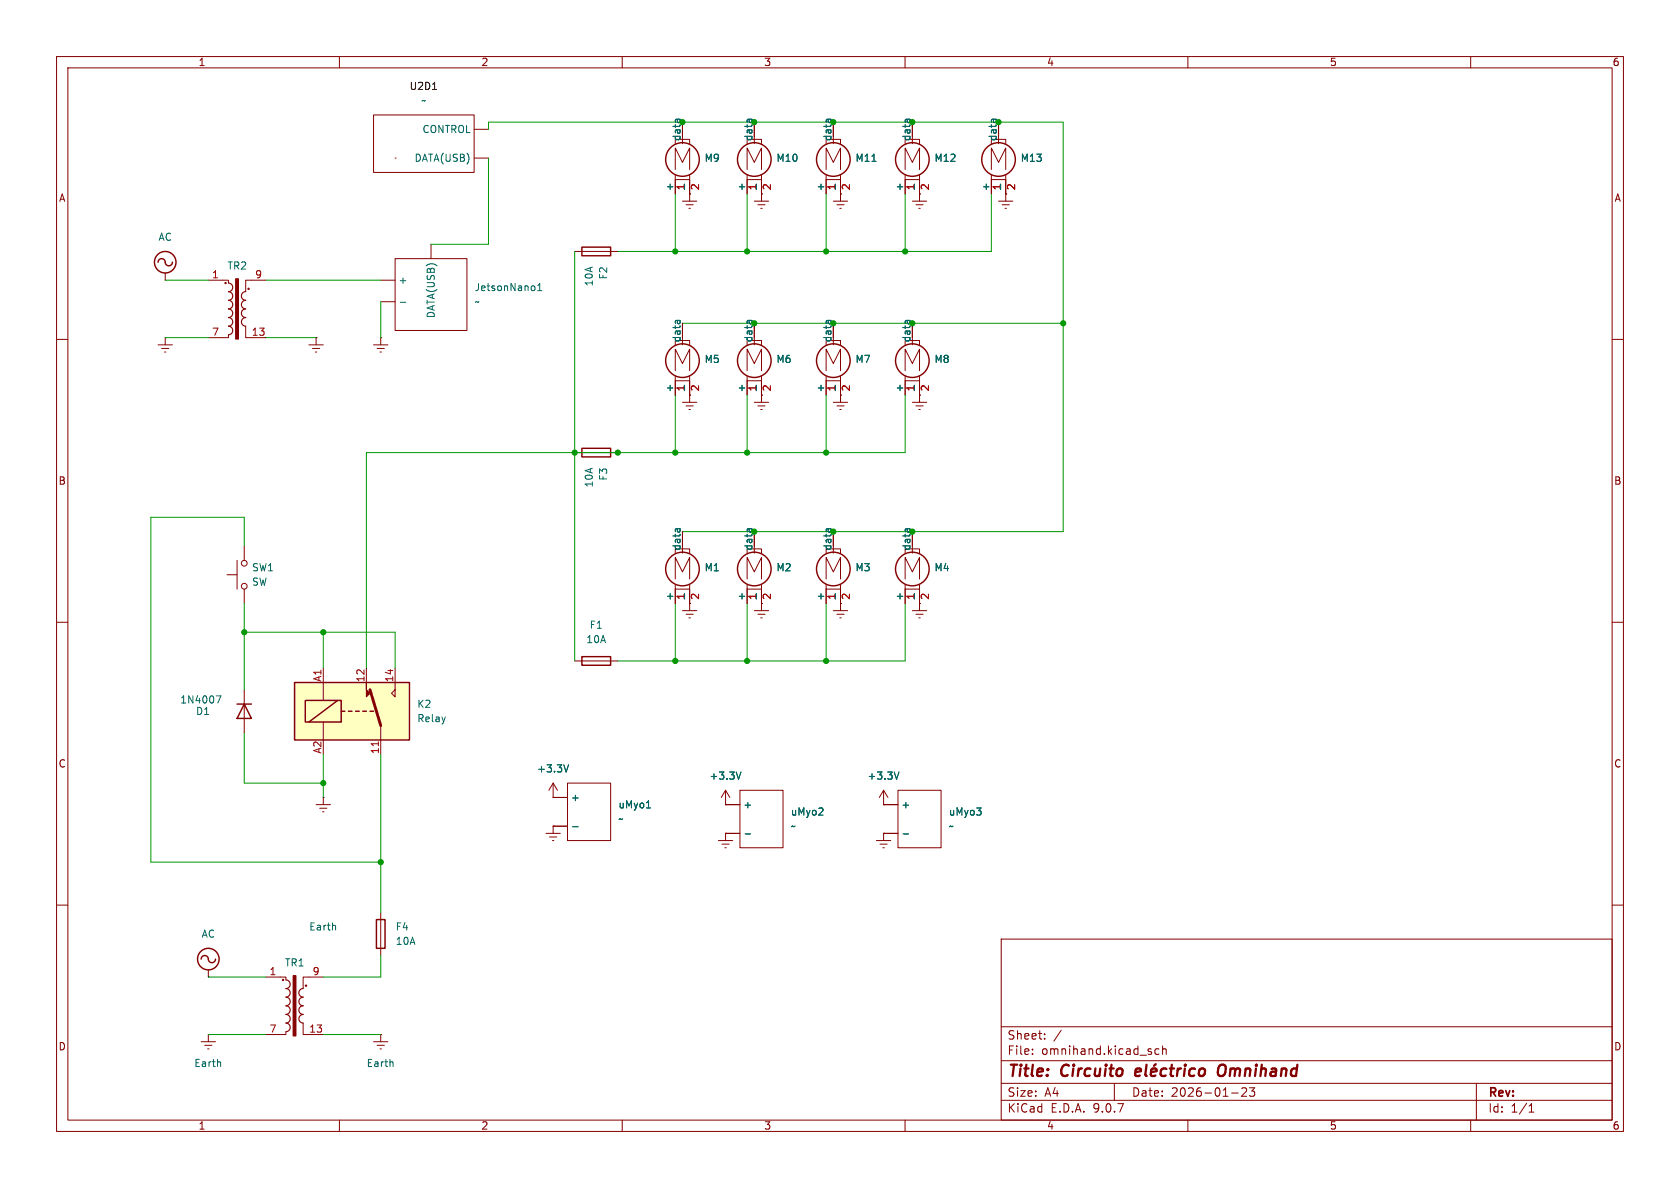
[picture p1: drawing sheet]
<svg xmlns="http://www.w3.org/2000/svg" width="297mm" height="210mm" viewBox="0 0 297 210" stroke-linecap="round" stroke-linejoin="round" font-family="sans-serif">
<g fill="none" stroke="#840000" stroke-width=".18">
<path d="M10 10h277v190h-277zM12 12h273v186h-273zM60 10v2M110 10v2M160 10v2M210 10v2M260 10v2M66 20.3h17.8v10.2h-17.8zM69.8 27.9h.1M83.8 27.9h2.6M83.8 22.9h2.6M119.4 25.4v-.8h2.5v.8"/>
<path d="M119.4 30v-3.8l1.2 2.5 1.3-2.5v3.8M119.4 31v.8h2.5v-.8M119.4 31.8v2.5M120.6 35.6h2.6M121.3 36.2h1.3M121.8 36.8h.2M121.9 31.8v3.8M146 25.4v-.8h2.6v.8M146 30v-3.8l1.3 2.5 1.3-2.5v3.8M146 31v.8h2.6v-.8M146 31.8v2.5M147.3 35.6h2.6"/>
<path d="M148 36.2h1.2M148.5 36.8h.2M148.6 31.8v3.8M160 25.4v-.8h2.6v.8M160 30v-3.8l1.3 2.5 1.3-2.5v3.8M160 31v.8h2.6v-.8M160 31.8v2.5M161.3 35.6h2.5M161.9 36.2h1.3M162.4 36.8h.3M162.6 31.8v3.8M175.3 25.4v-.8h2.5v.8"/>
<path d="M175.3 30v-3.8l1.2 2.5 1.3-2.5v3.8M175.3 31v.8h2.5v-.8M175.3 31.8v2.5M176.5 35.6h2.6M177.2 36.2h1.2M177.7 36.8h.2M177.8 31.8v3.8M29.2 59.7h.1M29.2 59.7v1.3M36.8 49.5h3.6v.5M40.4 59.2v.5h-3.6M43.4 57.7v2h3.6"/>
<path d="M47 49.5h-3.6v2.1M55.9 59.7h.1M55.9 59.7v1.3M67.3 59.7h.1M67.3 59.7v1.3M67.3 49.5h2.5M67.3 53.3h2.5M69.8 45.7h12.7v12.7h-12.7zM76.2 43.2v2.5M10 60h2M27.9 61h2.6M28.6 61.6h1.2"/>
<path d="M29.1 62.2h.2M54.6 61h2.5M55.2 61.6h1.3M55.8 62.2h.2M66 61h2.6M66.7 61.6h1.2M67.2 62.2h.2M160 61v-.8h2.6v.8M160 65.5v-3.8l1.3 2.6 1.3-2.6v3.8M160 66.5v.8h2.6v-.8M160 67.3v2.6M161.3 71.1h2.5"/>
<path d="M161.9 71.8h1.3M162.4 72.4h.3M162.6 67.3v3.8M285 60h2M119.4 97.8v-.8h2.5v.8M132.1 97.8v-.8h2.5v.8M146 97.8v-.8h2.6v.8M160 97.8v-.8h2.6v.8M10 110h2M101.6 116.8h7.6M119.4 102.4v-3.8l1.2 2.5 1.3-2.5v3.8M119.4 103.4v.7h2.5v-.7"/>
<path d="M119.4 104.1v2.6M120.6 108h2.6M121.3 108.6h1.3M121.8 109.2h.2M121.9 104.1v3.9M132.1 102.4v-3.8l1.2 2.5 1.3-2.5v3.8M132.1 103.4v.7h2.5v-.7M132.1 104.1v2.6M133.3 108h2.6M134 108.6h1.3M134.5 109.2h.2M134.6 104.1v3.9"/>
<path d="M146 102.4v-3.8l1.3 2.5 1.3-2.5v3.8M146 103.4v.7h2.6v-.7M146 104.1v2.6M147.3 108h2.6M148 108.6h1.2M148.5 109.2h.2M148.6 104.1v3.9M160 102.4v-3.8l1.3 2.5 1.3-2.5v3.8M160 103.4v.7h2.6v-.7M160 104.1v2.6M161.3 108h2.5M161.9 108.6h1.3"/>
<path d="M162.4 109.2h.3M162.6 104.1v3.9M285 110h2M97.8 138.4l-.8 1.3M97.8 138.4l.8 1.3M97.8 138.4v2.6M100.3 138.4h7.6v10.2h-7.6zM128.3 139.7l-.8 1.3M128.3 139.7l.7 1.3M128.3 139.7v2.5M130.8 139.7h7.6v10.2h-7.6zM156.2 139.7l-.8 1.3"/>
<path d="M156.2 139.7l.8 1.3M156.2 139.7v2.5M158.7 139.7h7.7v10.2h-7.7zM55.9 142.2h2.5M56.5 142.9h1.3M57 143.5h.3M57.1 141h.1M57.1 141v1.2M96.5 147.3h2.6M97.2 148h1.2M97.7 148.6h.2M97.8 141h.1"/>
<path d="M97.8 146.1h.1M97.8 146.1v1.2M97.8 141h2.5M97.8 146.1h2.5M127 148.6h2.5M127.6 149.2h1.3M128.1 149.9h.3M128.3 142.2h.1M128.3 147.3h.1M128.3 142.2h2.5M128.3 147.3v1.3M128.3 147.3h2.5"/>
<path d="M154.9 148.6h2.6M155.6 149.2h1.2M156.1 149.9h.2M156.2 142.2h.1M156.2 147.3h.1M156.2 142.2h2.5M156.2 147.3h2.5M156.2 147.3v1.3M10 160h2M36.8 172.7h.1M36.8 171.5v1.2M67.3 161.3v7.6"/>
<path d="M177 166h108v32h-108zM285 160h2M60 198v2M110 198v2M160 198v2M177 194.5h108M177 191.5h108M177 187.5h108M177 181.5h108M182.5 186.3v.1M182.5 185.5v.1M184.7 183.6v.1"/>
<path d="M184.7 182.8v.1M187.6 182.1l-1.3 2M197 191.5v3M204.9 185.5l-.4-.1-.3 .3v.4l.1 .2h.6M205.5 185.5l.2-.1 .4 .1 .1 .9M205.5 184.9v1.5M210 198v2M217.7 193.2h1.2M219.5 192.4l.6-.1 .2 .1 .1 .3-.9 1.1h.9M220.9 192.3h.9l-.5 .6 .4 .1v.7l-.2 .1h-.4l-.2-.1M260 198v2M261 191.5v6.5"/>
<path d="M270.3 196.6h.9M270.3 195.5l.4-.4v1.5"/>
<circle cx="39.9" cy="50" r=".13"/>
<circle cx="43.9" cy="51.1" r=".13"/>
</g>
<g fill="none" stroke="#840000" stroke-width=".4">
<path d="M200.7 189.5l1-.1-.1-.4-.1-.1-.6 .1-.2 .9 .2 .3 .6-.1M202.7 188.2l-.2 1.7 .2 .3M203.5 189.5l1-.1-.1-.4-.2-.1-.6 .1-.2 .9 .3 .3 .6-.1M204.3 188.1l-.3 .3M206.2 189a.66 .66 0 0 0-1 .3v.5l.1 .3 .2 .1 .6-.1M206.8 188.9h.8M207.2 188.2l-.2 1.7v.2l.4 .1M208.2 188.9l-.1 1.3M208.8 188.9l-.4 .1-.2 .3M209.5 188.9l-.2 1.3M209.6 188.2l-.1 .2M209.6 188.2l-.2 .1 .1 .1"/>
<path d="M209.6 188.2v.1l-.1 .1M211.3 189a.66 .66 0 0 0-1 .3l-.1 .5 .2 .3 .1 .1 .6-.1M212.1 189.1a.52 .52 0 0 1 .5-.2 .52 .52 0 0 1 .4 .4v.5a.55 .55 0 0 1-.6 .4 .55 .55 0 0 1-.5-.4zM216.3 188.2a.77 .77 0 0 0-.9 .7l-.1 .6v.4l.2 .2a.71 .71 0 0 0 1-.2"/>
</g>
<g fill="none" stroke="#840000" stroke-width=".25">
<path d="M102.9 116.1h5v1.5h-5zM35.6 169.5a.67 .67 0 0 1 .7-.6 .67 .67 0 0 1 .6 .9 .64 .64 0 0 0 .7 .4 .64 .64 0 0 0 .5-.7M66.5 162.6h1.6v5h-1.6z"/>
<circle cx="120.6" cy="28.2" r="2.97"/>
<circle cx="147.3" cy="28.2" r="2.97"/>
<circle cx="161.3" cy="28.2" r="2.97"/>
<circle cx="176.5" cy="28.2" r="2.97"/>
<circle cx="161.3" cy="63.8" r="2.97"/>
<circle cx="120.6" cy="100.6" r="2.97"/>
<circle cx="133.3" cy="100.6" r="2.97"/>
<circle cx="147.3" cy="100.6" r="2.97"/>
<circle cx="161.3" cy="100.6" r="2.97"/>
<circle cx="36.8" cy="169.5" r="1.9"/>
</g>
<g fill="none" stroke="#006464" stroke-width=".18">
<path d="M154.1 28.5h.8M70.8 53.4h.9M94.5 50.7v.6M95.1 51.4h.7M95.1 50.5l.3-.4v1.3M100.5 135.2l-.4 1.3M131 136.5l-.4 1.2M158.9 136.5l-.4 1.2M101.2 146.1h1M114.3 142.8h.7M131.7 147.4h1M159.7 147.4h.9"/>
<path d="M59.3 163.6v.8"/>
</g>
<path d="M40.4 50a.76 .76 0 0 1 .7 .8 .76 .76 0 0 1-.7 .8 .76 .76 0 0 1 .7 .7 .76 .76 0 0 1-.7 .8 .76 .76 0 0 1 .7 .8 .76 .76 0 0 1-.7 .7 .76 .76 0 0 1 .7 .8 .76 .76 0 0 1-.7 .7 .76 .76 0 0 1 .7 .8 .76 .76 0 0 1-.7 .8 .76 .76 0 0 1 .7 .7 .76 .76 0 0 1-.7 .8M43.4 51.6a.77 .77 0 0 0-.7 .7 .77 .77 0 0 0 .7 .8 .76 .76 0 0 0-.7 .7 .76 .76 0 0 0 .7 .8 .76 .76 0 0 0-.7 .8 .76 .76 0 0 0 .7 .7 .76 .76 0 0 0-.7 .8 .76 .76 0 0 0 .7 .8" fill="none" stroke="#840000" stroke-width=".2"/>
<path d="M41.7 49.3h.5v10.6h-.5z" fill="#840000" stroke="#840000" stroke-width=".18"/>
<path d="M76.5 15.8h.7" fill="none" stroke="#000" stroke-width=".18"/>
<path d="M52.1 120.7h20.3v10.1h-20.3z" fill="#ffffc2"/>
<g fill="none" stroke="#840000" stroke-width=".18">
<path d="M119.4 31.8v2.5M121.9 31.8v2.5M132.1 25.4v-.8h2.5v.8M132.1 30v-3.8l1.2 2.5 1.3-2.5v3.8M132.1 31v.8h2.5v-.8M132.1 31.8v2.5M133.3 35.6h2.6M134 36.2h1.3M134.5 36.8h.2M134.6 31.8v3.8M146 31.8v2.5M148.6 31.8v2.5"/>
<path d="M160 31.8v2.5M162.6 31.8v2.5M175.3 31.8v2.5M177.8 31.8v2.5M29.2 49.5h.1M29.2 48.3v1.2M101.6 44.5h7.6M119.4 61v-.8h2.5v.8M119.4 65.5v-3.8l1.2 2.6 1.3-2.6v3.8M119.4 66.5v.8h2.5v-.8M119.4 67.3v2.6M120.6 71.1h2.6"/>
<path d="M121.3 71.8h1.3M121.8 72.4h.2M121.9 67.3v3.8M132.1 61v-.8h2.5v.8M132.1 65.5v-3.8l1.2 2.6 1.3-2.6v3.8M132.1 66.5v.8h2.5v-.8M132.1 67.3v2.6M133.3 71.1h2.6M134 71.8h1.3M134.5 72.4h.2M134.6 67.3v3.8M146 61v-.8h2.6v.8"/>
<path d="M146 65.5v-3.8l1.3 2.6 1.3-2.6v3.8M146 66.5v.8h2.6v-.8M146 67.3v2.6M147.3 71.1h2.6M148 71.8h1.2M148.5 72.4h.2M148.6 67.3v3.8M160 67.3v2.6M162.6 67.3v2.6M41.9 99.1v5M43.2 96.5v2.6M101.6 80h7.6"/>
<path d="M40.1 101.6h1.8M43.2 104.1v2.6M57.1 118.1v5.7M64.8 118.1v2.6M69.8 118.1v5.1l-.6-.6 .6-.7M119.4 104.1v2.6M121.9 104.1v2.6M132.1 104.1v2.6M134.6 104.1v2.6M146 104.1v2.6M148.6 104.1v2.6M160 104.1v2.6"/>
<path d="M162.6 104.1v2.6M43.2 121.9v7.6M57.1 127.6v3.2M67.3 128.3v5.1M97.8 141h.1M97.8 146.1h.1M97.8 141h2.5M97.8 146.1h2.5M128.3 142.2h.1M128.3 147.3h.1M128.3 142.2h2.5M128.3 147.3h2.5"/>
<path d="M156.2 142.2h.1M156.2 147.3h.1M156.2 142.2h2.5M156.2 147.3h2.5M47 172.7h3.5v.5M57.1 172.7h-3.5v2.1M35.6 184.2h2.5M36.2 184.8h1.3M36.7 185.4h.3M36.8 182.9h.1M36.8 182.9v1.3M50.5 182.4v.5h-3.5"/>
<path d="M53.6 180.8v2.1h3.5M66 184.2h2.6M66.7 184.8h1.2M67.2 185.4h.2M67.3 182.9h.1M67.3 182.9v1.3"/>
<circle cx="43.2" cy="99.6" r=".51"/>
<circle cx="43.2" cy="103.6" r=".51"/>
<circle cx="50" cy="173.2" r=".13"/>
<circle cx="54.1" cy="174.2" r=".13"/>
</g>
<g fill="none" stroke="#840000" stroke-width=".25">
<path d="M27.9 46.4a.67 .67 0 0 1 .8-.7 .67 .67 0 0 1 .5 .9 .64 .64 0 0 0 .8 .4 .64 .64 0 0 0 .5-.6M102.9 43.7h5v1.5h-5zM102.9 79.2h5v1.6h-5zM41.9 124.5h2.5M43.2 124.5l1.2 2.5h-2.5zM52.1 120.7h20.3v10.1h-20.3zM54 123.8h6.3v3.8h-6.3zM59.7 123.8l-5.1 3.8M60.3 125.7h.7M61.6 125.7h.6M62.9 125.7h.6M64.1 125.7h.7"/>
<path d="M65.4 125.7h.6"/>
<circle cx="133.3" cy="28.2" r="2.97"/>
<circle cx="29.2" cy="46.4" r="1.9"/>
<circle cx="120.6" cy="63.8" r="2.97"/>
<circle cx="133.3" cy="63.8" r="2.97"/>
<circle cx="147.3" cy="63.8" r="2.97"/>
</g>
<g fill="#840000" stroke="#840000" stroke-width=".18">
<path d="M64.8 120.7v1.2l.6 .7-.6 .6z"/>
<path d="M51.8 172.5h.5v10.6h-.5z"/>
</g>
<path d="M65.4 121.9l1.9 6.4" fill="none" stroke="#840000" stroke-width=".51"/>
<path d="M66.9 131.1v.7" fill="none" stroke="#a90000" stroke-width=".18"/>
<path d="M154.1 28.5h.8M38.2 123h.9l-.6 1.3M100.5 135.2l-.4 1.3M131 136.5l-.4 1.2M158.9 136.5l-.4 1.2M101.2 146.1h1M114.3 142.8h.7M131.7 147.4h1M159.7 147.4h.9M38.9 187.8l.1 .7M69.4 187.8l.1 .7" fill="none" stroke="#006464" stroke-width=".18"/>
<path d="M50.5 173.2a.76 .76 0 0 1 .8 .8 .76 .76 0 0 1-.8 .8 .76 .76 0 0 1 .8 .7 .76 .76 0 0 1-.8 .8 .77 .77 0 0 1 .8 .7 .77 .77 0 0 1-.8 .8 .76 .76 0 0 1 .8 .8 .76 .76 0 0 1-.8 .7 .77 .77 0 0 1 .8 .8 .77 .77 0 0 1-.8 .8 .76 .76 0 0 1 .8 .7 .76 .76 0 0 1-.8 .8M53.6 174.7a.77 .77 0 0 0-.8 .8 .77 .77 0 0 0 .8 .8M53.6 176.3a.76 .76 0 0 0-.8 .7 .76 .76 0 0 0 .8 .8 .76 .76 0 0 0-.8 .8 .76 .76 0 0 0 .8 .7M53.6 179.3a.76 .76 0 0 0-.8 .8 .76 .76 0 0 0 .8 .7" fill="none" stroke="#840000" stroke-width=".2"/>
<g fill="none" stroke="#009600" stroke-width=".18">
<path d="M86.4 22.9v-1.3h101.6v72.4h-67.4M86.4 27.9v15.3h-10.2M119.4 34.3v10.2M132.1 34.3v10.2M146 34.3v10.2M160 34.3v10.2M175.3 34.3v10.2h-66.1M29.2 49.5h7.6M29.2 59.7h7.6M47 49.5h20.3M47 59.7h8.9M67.3 53.3v6.4"/>
<path d="M101.6 44.5v72.3M120.6 57.2h67.4M119.4 69.9v10.1M132.1 69.9v10.1M146 69.9v10.1M160 69.9v10.1h-95.2v38.1M43.2 96.5v-5.1h-16.5v61h40.6M43.2 111.8h26.6v6.3M43.2 106.7v15.2M57.1 111.8v6.3M119.4 106.7v10.1M132.1 106.7v10.1"/>
<path d="M146 106.7v10.1M160 106.7v10.1h-50.8M43.2 129.5v8.9h13.9M57.1 133.4v7.6M67.3 133.4v27.9M36.8 172.7h10.2M67.3 168.9v3.8h-10.2M36.8 182.9h10.2M57.1 182.9h10.2"/>
</g>
<g fill="#009600" stroke="#009600" stroke-width=".18">
<circle cx="132.1" cy="116.8" r=".46"/>
<circle cx="119.4" cy="116.8" r=".46"/>
<circle cx="146" cy="116.8" r=".46"/>
<circle cx="133.3" cy="94" r=".46"/>
<circle cx="147.3" cy="94" r=".46"/>
<circle cx="67.3" cy="152.4" r=".46"/>
<circle cx="57.1" cy="138.4" r=".46"/>
<circle cx="176.5" cy="21.6" r=".46"/>
<circle cx="161.3" cy="21.6" r=".46"/>
<circle cx="161.3" cy="57.2" r=".46"/>
<circle cx="188" cy="57.2" r=".46"/>
<circle cx="161.3" cy="94" r=".46"/>
<circle cx="120.6" cy="21.6" r=".46"/>
<circle cx="133.3" cy="21.6" r=".46"/>
<circle cx="147.3" cy="21.6" r=".46"/>
<circle cx="146" cy="80" r=".46"/>
<circle cx="132.1" cy="44.5" r=".46"/>
<circle cx="119.4" cy="44.5" r=".46"/>
<circle cx="146" cy="44.5" r=".46"/>
<circle cx="133.3" cy="57.2" r=".46"/>
<circle cx="147.3" cy="57.2" r=".46"/>
<circle cx="160" cy="44.5" r=".46"/>
<circle cx="43.2" cy="111.8" r=".46"/>
<circle cx="57.1" cy="111.8" r=".46"/>
<circle cx="109.2" cy="80" r=".46"/>
<circle cx="132.1" cy="80" r=".46"/>
<circle cx="119.4" cy="80" r=".46"/>
<circle cx="101.6" cy="80" r=".46"/>
</g>
<g font-size="2.8" fill="#840000">
<text x="178" y="190.9">Title:</text>
<text x="187.7" y="190.9">Circuito</text>
<text x="217" y="190.9">Omnihand</text>
</g>
<g font-size="2.1" fill="#840000">
<text x="178" y="184">Sheet:</text>
<text x="178" y="186.7">File:</text>
<text x="184.1" y="186.7">omnihand.kicad_sch</text>
<text x="178" y="196.9">KiCad</text>
<text x="178" y="194.1">Size:</text>
<text x="184.7" y="194.1">A4</text>
<text x="185.7" y="196.9">E.D.A.</text>
<text x="193.3" y="196.9">9.0.7</text>
<text x="200" y="194.1">Date:</text>
<text x="207" y="194.1">2026-01-23</text>
<text x="263" y="194.3">Rev:</text>
<text x="263" y="196.9">Id:</text>
<text x="267.1" y="196.9">1/1</text>
</g>
<g font-size="1.8" fill="#840000">
<text x="35" y="11.9">1</text>
<text x="85" y="11.9">2</text>
<text x="135" y="11.9">3</text>
<text x="185" y="11.9">4</text>
<text x="235" y="11.9">5</text>
<text x="285" y="11.9">6</text>
<text x="10.3" y="35.9">A</text>
<text x="121.7" y="33.9" transform="rotate(-90 121.7 33.9)">-1</text>
<text x="162.3" y="33.9" transform="rotate(-90 162.3 33.9)">-1</text>
<text x="177.5" y="33.9" transform="rotate(-90 177.5 33.9)">-1</text>
<text x="285.3" y="35.9">A</text>
<text x="162.3" y="69.5" transform="rotate(-90 162.3 69.5)">-1</text>
<text x="10.3" y="85.9">B</text>
<text x="285.3" y="85.9">B</text>
<text x="134.4" y="106.3" transform="rotate(-90 134.4 106.3)">-1</text>
<text x="162.3" y="106.3" transform="rotate(-90 162.3 106.3)">-1</text>
<text x="10.3" y="135.9">C</text>
<text x="285.3" y="135.9">C</text>
<text x="10.3" y="185.9">D</text>
<text x="285.3" y="185.9">D</text>
<text x="35" y="199.9">1</text>
<text x="85" y="199.9">2</text>
<text x="135" y="199.9">3</text>
<text x="185" y="199.9">4</text>
<text x="235" y="199.9">5</text>
<text x="285" y="199.9">6</text>
</g>
<text font-size="1.8" x="72.3" y="16.1">U2D1</text>
<g font-size="1.8" fill="#006464">
<text x="74.4" y="18.6">~</text>
<text x="74.6" y="23.7">CONTROL</text>
<text x="73.2" y="28.8">DATA(USB)</text>
<text x="120.4" y="25" transform="rotate(-90 120.4 25)">data</text>
<text x="124.5" y="28.8">M9</text>
<text x="133.1" y="25" transform="rotate(-90 133.1 25)">data</text>
<text x="137.2" y="28.8">M10</text>
<text x="147.1" y="25" transform="rotate(-90 147.1 25)">data</text>
<text x="151.1" y="28.8">M11</text>
<text x="161" y="25" transform="rotate(-90 161 25)">data</text>
<text x="165.1" y="28.8">M12</text>
<text x="176.3" y="25" transform="rotate(-90 176.3 25)">data</text>
<text x="180.3" y="28.8">M13</text>
<text x="119.1" y="33.9" transform="rotate(-90 119.1 33.9)">+</text>
<text x="131.8" y="33.9" transform="rotate(-90 131.8 33.9)">+</text>
<text x="134.4" y="33.9" transform="rotate(-90 134.4 33.9)">-1</text>
<text x="145.8" y="33.9" transform="rotate(-90 145.8 33.9)">+</text>
<text x="148.3" y="33.9" transform="rotate(-90 148.3 33.9)">-1</text>
<text x="159.8" y="33.9" transform="rotate(-90 159.8 33.9)">+</text>
<text x="175" y="33.9" transform="rotate(-90 175 33.9)">+</text>
<text x="27.9" y="42.8">AC</text>
<text x="40.1" y="47.9">TR2</text>
<text x="70.4" y="50.4">+</text>
<text x="83.8" y="51.7">JetsonNano1</text>
<text x="105" y="50.7" transform="rotate(-90 105 50.7)">10A</text>
<text x="107.5" y="49.5" transform="rotate(-90 107.5 49.5)">F2</text>
<text x="77.1" y="56.3" transform="rotate(-90 77.1 56.3)">DATA(USB)</text>
<text x="83.8" y="54.2">~</text>
<text x="120.4" y="60.6" transform="rotate(-90 120.4 60.6)">data</text>
<text x="124.5" y="64.4">M5</text>
<text x="133.1" y="60.6" transform="rotate(-90 133.1 60.6)">data</text>
<text x="137.2" y="64.4">M6</text>
<text x="147.1" y="60.6" transform="rotate(-90 147.1 60.6)">data</text>
<text x="151.1" y="64.4">M7</text>
<text x="161" y="60.6" transform="rotate(-90 161 60.6)">data</text>
<text x="165.1" y="64.4">M8</text>
<text x="119.1" y="69.5" transform="rotate(-90 119.1 69.5)">+</text>
<text x="121.7" y="69.5" transform="rotate(-90 121.7 69.5)">-1</text>
<text x="131.8" y="69.5" transform="rotate(-90 131.8 69.5)">+</text>
<text x="134.4" y="69.5" transform="rotate(-90 134.4 69.5)">-1</text>
<text x="145.8" y="69.5" transform="rotate(-90 145.8 69.5)">+</text>
<text x="148.3" y="69.5" transform="rotate(-90 148.3 69.5)">-1</text>
<text x="159.8" y="69.5" transform="rotate(-90 159.8 69.5)">+</text>
<text x="105" y="86.3" transform="rotate(-90 105 86.3)">10A</text>
<text x="107.5" y="85.1" transform="rotate(-90 107.5 85.1)">F3</text>
<text x="44.5" y="101.2">SW1</text>
<text x="120.4" y="97.4" transform="rotate(-90 120.4 97.4)">data</text>
<text x="124.5" y="101.2">M1</text>
<text x="133.1" y="97.4" transform="rotate(-90 133.1 97.4)">data</text>
<text x="137.2" y="101.2">M2</text>
<text x="147.1" y="97.4" transform="rotate(-90 147.1 97.4)">data</text>
<text x="151.1" y="101.2">M3</text>
<text x="161" y="97.4" transform="rotate(-90 161 97.4)">data</text>
<text x="165.1" y="101.2">M4</text>
<text x="44.5" y="103.7">SW</text>
<text x="119.1" y="106.3" transform="rotate(-90 119.1 106.3)">+</text>
<text x="121.7" y="106.3" transform="rotate(-90 121.7 106.3)">-1</text>
<text x="131.8" y="106.3" transform="rotate(-90 131.8 106.3)">+</text>
<text x="145.8" y="106.3" transform="rotate(-90 145.8 106.3)">+</text>
<text x="148.3" y="106.3" transform="rotate(-90 148.3 106.3)">-1</text>
<text x="159.8" y="106.3" transform="rotate(-90 159.8 106.3)">+</text>
<text x="103.6" y="113.9">10A</text>
<text x="104.2" y="111.4">F1</text>
<text x="31.8" y="124.6">1N4007</text>
<text x="73.7" y="125.3">K2</text>
<text x="34.6" y="126.6">D1</text>
<text x="73.7" y="127.9">Relay</text>
<text x="94.8" y="136.8">+3.3V</text>
<text x="100.8" y="141.8">+</text>
<text x="109.2" y="143.1">uMyo1</text>
<text x="125.3" y="138">+3.3V</text>
<text x="131.3" y="143.1">+</text>
<text x="153.3" y="138">+3.3V</text>
<text x="159.3" y="143.1">+</text>
<text x="109.2" y="145.6">~</text>
<text x="139.7" y="144.4">uMyo2</text>
<text x="139.7" y="146.9">~</text>
<text x="167.6" y="144.4">uMyo3</text>
<text x="167.6" y="146.9">~</text>
<text x="35.5" y="166">AC</text>
<text x="54.6" y="164.7">Earth</text>
<text x="69.9" y="164.7">F4</text>
<text x="69.9" y="167.2">10A</text>
<text x="50.3" y="171">TR1</text>
<text x="34.2" y="188.8">Earth</text>
<text x="64.7" y="188.8">Earth</text>
</g>
<g font-size="1.8" fill="#a90000">
<text x="123.9" y="33.7" transform="rotate(-90 123.9 33.7)">2</text>
<text x="136.6" y="33.7" transform="rotate(-90 136.6 33.7)">2</text>
<text x="150.6" y="33.7" transform="rotate(-90 150.6 33.7)">2</text>
<text x="164.5" y="33.7" transform="rotate(-90 164.5 33.7)">2</text>
<text x="179.8" y="33.7" transform="rotate(-90 179.8 33.7)">2</text>
<text x="37.4" y="49.3">1</text>
<text x="45" y="49.3">9</text>
<text x="37.4" y="59.4">7</text>
<text x="44.4" y="59.4">13</text>
<text x="123.9" y="69.3" transform="rotate(-90 123.9 69.3)">2</text>
<text x="136.6" y="69.3" transform="rotate(-90 136.6 69.3)">2</text>
<text x="150.6" y="69.3" transform="rotate(-90 150.6 69.3)">2</text>
<text x="164.5" y="69.3" transform="rotate(-90 164.5 69.3)">2</text>
<text x="123.9" y="106.1" transform="rotate(-90 123.9 106.1)">2</text>
<text x="136.6" y="106.1" transform="rotate(-90 136.6 106.1)">2</text>
<text x="150.6" y="106.1" transform="rotate(-90 150.6 106.1)">2</text>
<text x="164.5" y="106.1" transform="rotate(-90 164.5 106.1)">2</text>
<text x="56.9" y="120.6" transform="rotate(-90 56.9 120.6)">A1</text>
<text x="64.5" y="120.7" transform="rotate(-90 64.5 120.7)">12</text>
<text x="69.6" y="120.7" transform="rotate(-90 69.6 120.7)">14</text>
<text x="56.9" y="133.3" transform="rotate(-90 56.9 133.3)">A2</text>
<text x="67.1" y="133.4" transform="rotate(-90 67.1 133.4)">11</text>
<text x="47.6" y="172.5">1</text>
<text x="55.2" y="172.5">9</text>
<text x="47.6" y="182.6">7</text>
<text x="54.6" y="182.6">13</text>
</g>
</svg>
